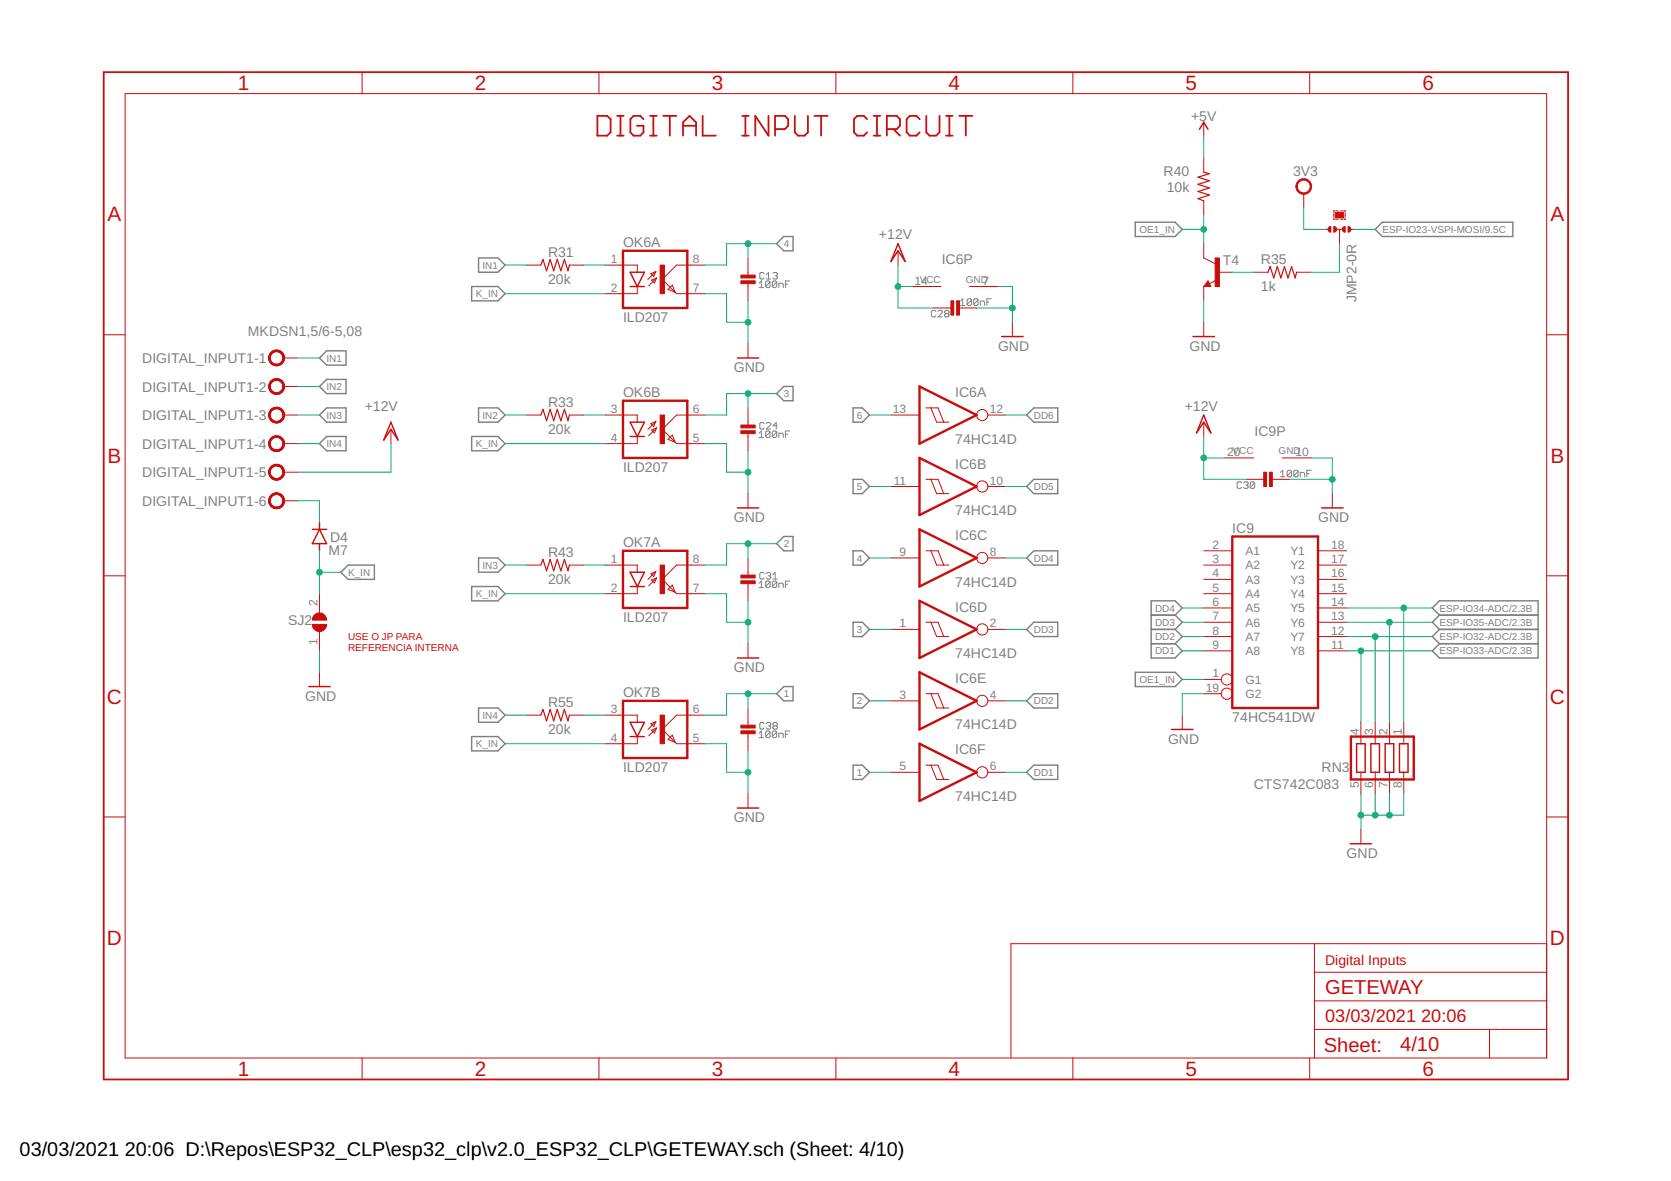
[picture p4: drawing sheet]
<svg xmlns="http://www.w3.org/2000/svg" width="297mm" height="210mm" viewBox="0 0 297 210" stroke-linecap="round" stroke-linejoin="round" font-family="sans-serif">
<g fill="none" stroke="#808080" stroke-width=".18">
<path d="M134.9 50.3l.4-.4v1.2M134.9 51.1h.8M135.8 48.6l-.2-.2h-.3l-.2 .2v.8l.2 .2h.3l.2-.2M136.2 49.6h.8M136.2 48.8l.4-.4v1.2M136.9 50.1v.8l-.2 .2h-.4l-.2-.2M136.9 50.1l-.2-.2h-.4l-.2 .2v.8M136.9 50.1l-.8 .8M137.4 48.6l.2-.2h.4l.2 .2-.2 .4M137.8 49h.2M138 49l.2 .2-.2 .4h-.4l-.2-.2M138.1 50.1v.8l-.2 .2h-.4l-.2-.2"/>
<path d="M138.1 50.1l-.2-.2h-.4l-.2 .2v.8M138.1 50.1l-.8 .8M138.5 51.1v-.8h.5l.2 .2v.6M139.6 50.5h.4M140.4 49.9h-.8v1.2M166.3 55.4l-.1-.2h-.4l-.2 .2v.7l.2 .2h.4l.1-.2M166.7 55.4l.2-.2h.4l.2 .2v.2l-.8 .7h.8M168.1 55.8l-.2-.2v-.2l.2-.2h.4l.2 .2v.2l-.2 .2M168.1 55.8l-.2 .1 .2 .4h.4l.2-.2v-.2l-.2-.1M168.1 55.8h.4M170.8 53.5l.3-.4v1.2M170.8 54.3h.7"/>
<path d="M172.7 53.3v.8l-.2 .2h-.4l-.2-.2M172.7 53.3l-.2-.2h-.4l-.2 .2v.8M172.7 53.3l-.8 .8M173.9 53.3v.8l-.2 .2h-.4l-.2-.2M173.9 53.3l-.2-.2h-.4l-.2 .2v.8M173.9 53.3l-.8 .8M174.3 54.3v-.8h.5l.2 .2v.6M175.4 53.7h.4M176.2 53.1h-.8v1.2M134.9 77l.4-.4v1.2M134.9 77.8h.8M135.8 75.3l-.2-.2h-.3l-.2 .2v.8l.2 .2h.3l.2-.2"/>
<path d="M136.2 75.3l.2-.2h.4l.2 .2v.2l-.8 .8h.8M136.9 76.8l-.2-.2h-.4l-.2 .2v.8M136.9 76.8v.8l-.2 .2h-.4l-.2-.2M136.9 76.8l-.8 .8M138.1 76.8l-.2-.2h-.4l-.2 .2v.8M138.1 76.8v.8l-.2 .2h-.4l-.2-.2M138.1 76.8l-.8 .8M138.2 75.7h-.8l.6-.6v1.2M138.5 77.8v-.8h.5l.2 .2v.6M139.6 77.2h.4M140.4 76.6h-.8v1.2M220.7 85.8l-.2-.2h-.4l-.2 .2v.8l.2 .2h.4l.2-.2"/>
<path d="M221.1 85.8l.2-.2h.4l.2 .2-.2 .4M221.5 86.2h.2M221.7 86.2l.2 .2-.2 .4h-.4l-.2-.2M223 85.8l-.2-.2h-.4l-.2 .2v.8M223 85.8v.8l-.2 .2h-.4l-.2-.2M223 85.8l-.8 .8M227.6 84l.4-.4v1.2M227.6 84.8h.8M229.6 83.8v.8l-.2 .2h-.4l-.2-.2M229.6 83.8l-.2-.2h-.4l-.2 .2v.8M229.6 83.8l-.8 .8M230.8 83.8v.8l-.2 .2h-.4l-.2-.2"/>
<path d="M230.8 83.8l-.2-.2h-.4l-.2 .2v.8M230.8 83.8l-.8 .8M231.1 84.8v-.8h.6l.2 .2v.6M232.3 84.2h.4M233.1 83.6h-.8v1.2M134.9 103.7l.4-.4v1.1M134.9 104.4h.8M135.8 101.9l-.2-.2h-.3l-.2 .2v.8l.2 .2h.3l.2-.2M136.2 101.9l.2-.2h.4l.2 .2v.3l-.2 .1M136.6 102.3h.2M136.8 102.3l.2 .2v.2l-.2 .2h-.4l-.2-.2M136.9 103.5l-.2-.2h-.4l-.2 .2v.7"/>
<path d="M136.9 103.5v.7l-.2 .2h-.4l-.2-.2M136.9 103.5l-.8 .7M137.4 102.9h.8M137.4 102.2l.4-.5v1.2M138.1 103.5l-.2-.2h-.4l-.2 .2v.7M138.1 103.5v.7l-.2 .2h-.4l-.2-.2M138.1 103.5l-.8 .7M138.5 104.4v-.7h.5l.2 .1v.6M139.6 103.8h.4M140.4 103.3h-.8v1.1M134.9 130.3l.4-.4v1.2M134.9 131.1h.8"/>
<path d="M135.8 128.6l-.2-.2h-.3l-.2 .2v.8l.2 .2h.3l.2-.2M136.2 128.6l.2-.2h.4l.2 .2-.2 .4M136.6 129h.2M136.8 129l.2 .2v.2l-.2 .2h-.4l-.2-.2M136.9 130.1l-.2-.2h-.4l-.2 .2v.8M136.9 130.1v.8l-.2 .2h-.4l-.2-.2M136.9 130.1l-.8 .8M137.6 129l-.2-.2 .2-.4h.4l.2 .2-.2 .4M137.6 129l-.2 .2 .2 .4h.4l.2-.2-.2-.4M137.6 129h.4M138.1 130.1l-.2-.2h-.4l-.2 .2v.8M138.1 130.1v.8l-.2 .2h-.4l-.2-.2"/>
<path d="M138.1 130.1l-.8 .8M138.5 131.1v-.8h.5l.2 .2v.6M139.6 130.5h.4M140.4 129.9h-.8v1.2"/>
</g>
<g fill="none" stroke="#808080" stroke-width=".25">
<path d="M201.8 39.5h7.1l1.3 1.3-1.3 1.2h-7.1zM83.8 50.9h4.7l1.3 1.3-1.3 1.3h-4.7zM85.1 45.8h3.4l1.3 1.3-1.3 1.3h-3.4zM139.3 42h1.7v2.6h-1.7l-1.3-1.3zM244.5 40.8l1.2-1.3h23.2v2.5h-23.2zM56.8 63.6l1.3-1.2h3.4v2.5h-3.4zM56.8 68.7l1.3-1.3h3.4v2.6h-3.4zM56.8 78.8l1.3-1.2h3.4v2.5h-3.4zM58.1 72.5h3.4v2.5h-3.4l-1.3-1.2zM83.8 77.6h4.7l1.3 1.2-1.3 1.3h-4.7zM85.1 72.5h3.4l1.3 1.3-1.3 1.2h-3.4zM138 70l1.3-1.3h1.7v2.5h-1.7z"/>
<path d="M151.6 72.5h1.7l1.3 1.3-1.3 1.2h-1.7zM182.5 73.8l1.3-1.3h4.2v2.5h-4.2zM85.1 99.2h3.4l1.3 1.2-1.3 1.3h-3.4zM138 96.6l1.3-1.2h1.7v2.5h-1.7zM151.6 85.2h1.7l1.3 1.3-1.3 1.2h-1.7zM151.6 97.9h1.7l1.3 1.3-1.3 1.2h-1.7zM182.5 86.5l1.3-1.3h4.2v2.5h-4.2zM182.5 99.2l1.3-1.3h4.2v2.5h-4.2zM61.9 100.4h4.6v2.6h-4.6l-1.3-1.3zM83.8 104.2h4.7l1.3 1.3-1.3 1.3h-4.7zM151.6 110.6h1.7l1.3 1.3-1.3 1.2h-1.7zM182.5 111.9l1.3-1.3h4.2v2.5h-4.2z"/>
<path d="M201.8 119.5h7.1l1.3 1.3-1.3 1.2h-7.1zM204.6 109.3h4.3M204.6 111.9h4.3M204.6 114.4h4.3M208.9 109.3l1.3-1.2-1.3-1.3h-4.3v10.1h4.3l1.3-1.2-1.3-1.3M208.9 109.3l1.3 1.3-1.3 1.3M208.9 111.9l1.3 1.2-1.3 1.3M255.9 109.3l-1.3-1.2 1.3-1.3h17.5v10.1h-17.5l-1.3-1.2 1.3-1.3M255.9 109.3h17.5M255.9 109.3l-1.3 1.3 1.3 1.3M255.9 111.9h17.5M255.9 111.9l-1.3 1.2 1.3 1.3"/>
<path d="M255.9 114.4h17.5M83.8 130.9h4.7l1.3 1.3-1.3 1.3h-4.7zM85.1 125.8h3.4l1.3 1.3-1.3 1.3h-3.4zM138 123.3l1.3-1.3h1.7v2.6h-1.7zM151.6 123.3h1.7l1.3 1.3-1.3 1.2h-1.7zM151.6 136h1.7l1.3 1.3-1.3 1.2h-1.7zM182.5 124.6l1.3-1.3h4.2v2.5h-4.2zM182.5 137.3l1.3-1.3h4.2v2.5h-4.2z"/>
</g>
<g fill="none" stroke="#c90d0c" stroke-width=".32">
<path d="M18.4 12.8h260.3v179.1h-260.3zM106.2 20.6h1.7l.6 .6v2.3l-.6 .6h-1.7zM109.7 24.1h1.2M109.7 20.6h1.2M110.3 20.6v3.5M114.4 21.2l-.6-.6h-1.2l-.5 .6v2.3l.5 .6h1.2l.6-.6v-1.1h-1.2M115.5 24.1h1.2M115.5 20.6h1.2M116.1 20.6v3.5M117.9 20.6h2.3M119.1 20.6v3.5M121.4 22.4h2.3"/>
<path d="M121.4 24.1v-2.3l1.2-1.2 1.1 1.2v2.3M124.9 20.6v3.5h2.4M131.9 24.1h1.2M131.9 20.6h1.2M132.5 20.6v3.5M136.6 20.6v3.5l-2.3-3.5v3.5M137.8 22.9h1.7l.6-.5v-1.2l-.6-.6h-1.7v3.5M141.3 20.6v2.9l.6 .6h1.1l.6-.6v-2.9M144.8 20.6h2.3M146 20.6v3.5M154.1 21.2l-.5-.6h-1.2l-.6 .6v2.3l.6 .6h1.2l.5-.6M155.3 24.1h1.2"/>
<path d="M155.3 20.6h1.2M155.9 20.6v3.5M157.6 22.9h1.8l.6-.5v-1.2l-.6-.6h-1.8v3.5M158.8 22.9l1.2 1.2M163.5 21.2l-.6-.6h-1.2l-.5 .6v2.3l.5 .6h1.2l.6-.6M164.7 20.6v2.9l.5 .6h1.2l.6-.6v-2.9M168.2 24.1h1.1M168.2 20.6h1.1M168.8 20.6v3.5M170.5 20.6h2.3M171.7 20.6v3.5"/>
</g>
<path d="M110.7 44.6h11.5v10.1h-11.5zM110.7 71.2h11.5v10.2h-11.5zM163.4 68.7l10.2 5.1-10.2 5zM110.7 97.9h11.5v10.2h-11.5zM163.4 81.4l10.2 5.1-10.2 5zM163.4 94.1l10.2 5.1-10.2 5zM219.1 95.4h15.2v30.4h-15.2zM163.4 106.8l10.2 5.1-10.2 5zM163.4 119.5l10.2 5.1-10.2 5zM110.7 124.6h11.5v10.1h-11.5zM163.4 132.2l10.2 5.1-10.2 5zM240.1 130.9h11.2v7.6h-11.2z" fill="none" stroke="#c90d0c" stroke-width=".42"/>
<g fill="none" stroke="#c90d0c" stroke-width=".18">
<path d="M22.2 16.6h252.7v171.4h-252.7zM64.4 12.8v3.8M106.5 12.8v3.8M148.6 12.8v3.8M190.7 12.8v3.8M232.8 12.8v3.8M214 21.7v2.6M214 28.1v2.5M214 35.7v2.5M231.8 34.4v2.6M237.1 38v.5M237.1 38.7v.3h.2"/>
<path d="M237.3 37.5h-.2v.2M237.6 39h.2M237.6 37.5h.2M238.4 39h.2M238.4 37.5h.2M238.9 37.5h.2v.2M239.1 38v.5M239.1 38.7v.3h-.2M18.4 59.5h3.8M93.6 47.1h2.5M101.2 47.1h2.6M107.6 47.1h5.7v1.3"/>
<path d="M113.3 50.9v1.3h-5.7M115.7 48.6l.9-.3-.4 .8zM115.8 49.8l.9-.4-.4 .9zM116.6 48.3l-1.4 1.4M116.7 49.4l-1.4 1.4M119.5 50.7l.5 1.2-1.3-.5zM125.3 47.1h-5l-2.6 2.6 2.6 2.5h5M133 45.8v3.3M133 50.2v3.3M159.6 44.6v2.5M162.2 50.9h5.1M166 54.7h3.3"/>
<path d="M170.3 54.7h3.3M172.3 50.9h5.1M180 57.3v2.5M214 43.3v2.5l2 1.1M214 50.9v2.6M214 57.3v2.5M214.7 49.9l.5 1h-1.2zM216.2 49.8l-1.2 .6M216.5 48.4h2.6M222.9 48.4h2.5M230.5 48.4h2.5M235.6 40.8h.7"/>
<path d="M237.6 40.8h1M238.1 40.8v2.5M239.9 40.8h.7M274.9 59.5h3.8M50.4 73.8h2.6M50.4 78.8h2.6M50.4 63.6h2.6M50.4 68.7h2.6M69.5 76.3v2.5M93.6 73.8h2.5M101.2 73.8h2.6M107.6 73.8h5.7v1.2"/>
<path d="M113.3 77.6v1.2h-5.7M115.7 75.3l.9-.4-.4 .9zM115.8 76.4l.9-.3-.4 .8zM116.6 74.9l-1.4 1.4M116.7 76.1l-1.4 1.3M119.5 77.3l.5 1.3-1.3-.5zM125.3 73.8h-5l-2.6 2.5 2.6 2.5h5M133 61.1v2.5M133 72.5v3.3M133 76.8v3.3M158.4 73.8h5M164.6 72.5h2.2l1 2.5"/>
<path d="M165.5 72.5l1 2.5h2.2M175.6 73.8h3.1M214 75v2.6M50.4 83.9h2.6M50.4 89h2.6M133 87.7v2.6M133 99.2v3.3M158.4 86.5h5M158.4 99.2h5M164.6 85.2h2.2l1 2.5M164.6 97.9h2.2l1 2.5M165.5 85.2l1 2.5h2.2"/>
<path d="M165.5 97.9l1 2.5h2.2M175.6 86.5h3.1M175.6 99.2h3.1M214 97.9h5.1M217.8 81.4h5.1M221.6 85.2h3.3M225.9 85.2h3.3M227.9 81.4h5.1M234.3 97.9h5.1M236.8 87.7v2.6M18.4 102.3h3.8M56.8 105.5v3.4"/>
<path d="M56.8 112.2v3.5M56.8 119.5v2.5M93.6 100.4h2.5M101.2 100.4h2.6M107.6 100.4h5.7v1.3M113.3 104.2v1.3h-5.7M115.7 102l.9-.4-.4 .9zM115.8 103.1l.9-.4-.4 .9zM116.6 101.6l-1.4 1.4M116.7 102.7l-1.4 1.4M119.5 104l.5 1.3-1.3-.5zM125.3 100.4h-5l-2.6 2.6 2.6 2.5h5"/>
<path d="M133 103.5v3.3M133 114.4v2.5M158.4 111.9h5M164.6 110.6h2.2l1 2.5M165.5 110.6l1 2.5h2.2M175.6 111.9h3.1M214 100.4h5.1M214 113.1h5.1M214 110.6h5.1M214 103h5.1M214 105.5h5.1M214 108.1h5.1"/>
<path d="M214 115.7h5.1M234.3 100.4h5.1M234.3 113.1h5.1M234.3 110.6h5.1M234.3 103h5.1M234.3 105.5h5.1M234.3 108.1h5.1M234.3 115.7h5.1M274.9 102.3h3.8M93.6 127.1h2.5M101.2 127.1h2.6M107.6 127.1h5.7v1.3"/>
<path d="M113.3 130.9v1.3h-5.7M115.7 128.6l.9-.4-.4 .9zM115.8 129.8l.9-.4-.4 .9zM116.6 128.2l-1.4 1.4M116.7 129.4l-1.4 1.4M119.5 130.7l.5 1.2-1.3-.5zM125.3 127.1h-5l-2.6 2.5 2.6 2.6h5M133 125.8v3.3M133 130.2v3.3M158.4 124.6h5M158.4 137.3h5M164.6 123.3h2.2l1 2.5"/>
<path d="M164.6 136h2.2l1 2.5M165.5 123.3l1 2.5h2.2M165.5 136l1 2.5h2.2M175.6 124.6h3.1M175.6 137.3h3.1M210.2 127.1v2.5M214 123.3h3.1M214 120.8h3.1M241.9 128.4v3.8M241.9 137.3v3.8M244.5 128.4v3.8M244.5 137.3v3.8"/>
<path d="M247 128.4v3.8M247 137.3v3.8M249.5 128.4v3.8M249.5 137.3v3.8M18.4 145.2h3.8M133 141.1v2.5M241.9 147.4v2.6M274.9 145.2h3.8M233.7 167.7v20.3M233.7 177.9h41.2M233.7 172.8h41.2M274.9 167.7h-95.2v20.3"/>
<path d="M64.4 188v3.9M106.5 188v3.9M148.6 188v3.9M190.7 188v3.9M232.8 188v3.9M233.7 183h41.2M264.8 183v5"/>
<circle cx="174.6" cy="73.8" r=".99"/>
<circle cx="174.6" cy="99.2" r=".99"/>
<circle cx="174.6" cy="86.5" r=".99"/>
<circle cx="174.6" cy="111.9" r=".99"/>
<circle cx="174.6" cy="124.6" r=".99"/>
<circle cx="174.6" cy="137.3" r=".99"/>
<circle cx="218.1" cy="123.3" r=".99"/>
<circle cx="218.1" cy="120.8" r=".99"/>
</g>
<g fill="none" stroke="#c90d0c" stroke-width=".25">
<path d="M213.2 23l.8-1.3 .7 1.3M112 48.4h2.6l-1.3 2.5zM112 50.9h2.6M159.6 43.3l1.3 3.2-1.3-1.9-1.2 1.9zM178.1 59.8h3.8M212.1 59.8h3.8M214.7 50.4l-.1 .3h.4l-.3-.5-.5 .6h.8M69.5 75l1.3 3.2-1.3-1.9-1.3 1.9zM112 75h2.6l-1.3 2.6zM112 77.6h2.6M131.1 63.6h3.8M214 73.8l1.2 3.1-1.2-1.9-1.3 1.9z"/>
<path d="M55.5 94.1h2.6M56.8 94.1l1.3 2.5h-2.6zM56.8 92.8v1.3M56.8 96.6v1.3M131.1 90.3h3.8M234.9 90.3h3.8M112 101.7h2.6l-1.3 2.5zM112 104.2h2.6M131.1 116.9h3.8M54.9 122h3.8M112 128.4h2.6l-1.3 2.5zM112 130.9h2.6"/>
<path d="M208.3 129.6h3.8M241.2 132.2h1.5v5.1h-1.5zM243.7 132.2h1.5v5.1h-1.5zM246.2 132.2h1.6v5.1h-1.6zM248.8 132.2h1.5v5.1h-1.5zM131.1 143.6h3.8M240 150h3.8"/>
</g>
<g fill="#c90d0c" stroke="#c90d0c" stroke-width=".18">
<path d="M216 45.8h.8v5.1h-.8z"/>
<path d="M117.3 47.1h.8v5.1h-.8z"/>
<path d="M117.3 73.8h.8v5h-.8z"/>
<path d="M131.7 48.9h2.5v.5h-2.5z"/>
<path d="M131.7 49.9h2.5v.5h-2.5z"/>
<path d="M131.7 75.5h2.5v.6h-2.5z"/>
<path d="M131.7 76.6h2.5v.5h-2.5z"/>
<path d="M169 53.5h.5v2.5h-.5z"/>
<path d="M170.1 53.5h.5v2.5h-.5z"/>
<path d="M224.6 83.9h.5v2.6h-.5z"/>
<path d="M225.7 83.9h.5v2.6h-.5z"/>
<path d="M117.3 100.4h.8v5.1h-.8z"/>
<path d="M117.3 127.1h.8v5.1h-.8z"/>
<path d="M131.7 102.2h2.5v.5h-2.5z"/>
<path d="M131.7 103.2h2.5v.5h-2.5z"/>
<path d="M131.7 128.9h2.5v.5h-2.5z"/>
<path d="M131.7 129.9h2.5v.5h-2.5z"/>
<path d="M237.3 37.7h1.6v1h-1.6z"/>
</g>
<path d="M214 30.6l1 .3-2 .6 2 .6-2 .7 2 .6-2 .6 2 .7-2 .6 1 .4M96.1 47.1l.4-1 .7 2 .6-2 .6 2 .7-2 .6 2 .6-2 .7 2 .2-1M225.4 48.4l.4-1 .6 2 .7-2 .6 2 .6-2 .7 2 .6-2 .6 2 .3-1M96.1 73.8l.4-1.1 .7 2.1 .6-2.1 .6 2.1 .7-2.1 .6 2.1 .6-2.1 .7 2.1 .2-1M96.1 100.4l.4-1 .7 2.1 .6-2.1 .6 2.1 .7-2.1 .6 2.1 .6-2.1 .7 2.1 .2-1.1M96.1 127.1l.4-1 .7 2 .6-2 .6 2 .7-2 .6 2 .6-2 .7 2 .2-1" fill="none" stroke="#c90d0c" stroke-width=".21"/>
<g fill="#c90d0c" stroke="#c90d0c" stroke-width=".18">
<path d="M48.2 62.7a1.4 1.4 0 0 1 2.2 .2 1.4 1.4 0 0 1-.8 2.1 1.4 1.4 0 0 1-1.8-1.4h.2a1.14 1.14 0 0 1 1.7-.9 1.14 1.14 0 0 1 .2 1.9 1.14 1.14 0 0 1-1.9-.7v-.3h-.2v-.3z" fill-rule="evenodd"/>
<path d="M48.2 62.7a1.4 1.4 0 0 1 2.2 .2 1.4 1.4 0 0 1-.8 2.1 1.4 1.4 0 0 1-1.8-1.4h.2a1.14 1.14 0 0 1 1.7-.9 1.14 1.14 0 0 1 .2 1.9 1.14 1.14 0 0 1-1.9-.7v-.3h-.2v-.3z" fill-rule="evenodd"/>
<path d="M48.2 62.7a1.4 1.4 0 0 1 2.2 .2 1.4 1.4 0 0 1-.8 2.1 1.4 1.4 0 0 1-1.8-1.4h.2a1.14 1.14 0 0 1 1.7-.9 1.14 1.14 0 0 1 .2 1.9 1.14 1.14 0 0 1-1.9-.7v-.3h-.2v-.3z" fill-rule="evenodd"/>
<path d="M48.2 67.7a1.4 1.4 0 0 1 2.2 .3 1.4 1.4 0 0 1-.9 2 1.4 1.4 0 0 1-1.7-1.3h.2a1.14 1.14 0 0 1 1.7-1 1.14 1.14 0 0 1 .1 2 1.14 1.14 0 0 1-1.8-.7v-.3h-.2z" fill-rule="evenodd"/>
<path d="M48.2 67.7a1.4 1.4 0 0 1 2.2 .3 1.4 1.4 0 0 1-.9 2 1.4 1.4 0 0 1-1.7-1.3h.2a1.14 1.14 0 0 1 1.7-1 1.14 1.14 0 0 1 .1 2 1.14 1.14 0 0 1-1.8-.7v-.3h-.2z" fill-rule="evenodd"/>
<path d="M48.2 67.7a1.4 1.4 0 0 1 2.2 .3 1.4 1.4 0 0 1-.9 2 1.4 1.4 0 0 1-1.7-1.3h.2a1.14 1.14 0 0 1 1.7-1 1.14 1.14 0 0 1 .1 2 1.14 1.14 0 0 1-1.8-.7v-.3h-.2z" fill-rule="evenodd"/>
<path d="M48.2 72.8a1.4 1.4 0 0 1 2.2 .3 1.4 1.4 0 0 1-.9 2 1.4 1.4 0 0 1-1.7-1.3h.2a1.14 1.14 0 0 1 1.7-1 1.14 1.14 0 0 1 .1 2 1.14 1.14 0 0 1-1.8-.7v-.3h-.2z" fill-rule="evenodd"/>
<path d="M48.2 72.8a1.4 1.4 0 0 1 2.2 .3 1.4 1.4 0 0 1-.9 2 1.4 1.4 0 0 1-1.7-1.3h.2a1.14 1.14 0 0 1 1.7-1 1.14 1.14 0 0 1 .1 2 1.14 1.14 0 0 1-1.8-.7v-.3h-.2z" fill-rule="evenodd"/>
<path d="M48.2 72.8a1.4 1.4 0 0 1 2.2 .3 1.4 1.4 0 0 1-.9 2 1.4 1.4 0 0 1-1.7-1.3h.2a1.14 1.14 0 0 1 1.7-1 1.14 1.14 0 0 1 .1 2 1.14 1.14 0 0 1-1.8-.7v-.3h-.2z" fill-rule="evenodd"/>
<path d="M48.2 77.9a1.4 1.4 0 0 1 2.2 .2 1.4 1.4 0 0 1-.9 2.1 1.4 1.4 0 0 1-1.7-1.4h.2a1.14 1.14 0 0 1 1.7-.9 1.14 1.14 0 0 1 .1 1.9 1.14 1.14 0 0 1-1.8-.7v-.3h-.2z" fill-rule="evenodd"/>
<path d="M48.2 77.9a1.4 1.4 0 0 1 2.2 .2 1.4 1.4 0 0 1-.9 2.1 1.4 1.4 0 0 1-1.7-1.4h.2a1.14 1.14 0 0 1 1.7-.9 1.14 1.14 0 0 1 .1 1.9 1.14 1.14 0 0 1-1.8-.7v-.3h-.2z" fill-rule="evenodd"/>
<path d="M48.2 77.9a1.4 1.4 0 0 1 2.2 .2 1.4 1.4 0 0 1-.9 2.1 1.4 1.4 0 0 1-1.7-1.4h.2a1.14 1.14 0 0 1 1.7-.9 1.14 1.14 0 0 1 .1 1.9 1.14 1.14 0 0 1-1.8-.7v-.3h-.2z" fill-rule="evenodd"/>
<path d="M48.2 83a1.4 1.4 0 0 1 2.2 .2 1.4 1.4 0 0 1-.9 2.1 1.4 1.4 0 0 1-1.7-1.4h.2a1.14 1.14 0 0 1 1.7-.9 1.14 1.14 0 0 1 .1 1.9 1.14 1.14 0 0 1-1.8-.7v-.3h-.2z" fill-rule="evenodd"/>
<path d="M48.2 83a1.4 1.4 0 0 1 2.2 .2 1.4 1.4 0 0 1-.9 2.1 1.4 1.4 0 0 1-1.7-1.4h.2a1.14 1.14 0 0 1 1.7-.9 1.14 1.14 0 0 1 .1 1.9 1.14 1.14 0 0 1-1.8-.7v-.3h-.2z" fill-rule="evenodd"/>
<path d="M48.2 83a1.4 1.4 0 0 1 2.2 .2 1.4 1.4 0 0 1-.9 2.1 1.4 1.4 0 0 1-1.7-1.4h.2a1.14 1.14 0 0 1 1.7-.9 1.14 1.14 0 0 1 .1 1.9 1.14 1.14 0 0 1-1.8-.7v-.3h-.2z" fill-rule="evenodd"/>
<path d="M48.2 88.1a1.4 1.4 0 0 1 2.2 .2 1.4 1.4 0 0 1-.9 2.1 1.4 1.4 0 0 1-1.7-1.4h.2a1.14 1.14 0 0 1 1.7-.9 1.14 1.14 0 0 1 .2 1.9 1.14 1.14 0 0 1-1.9-.7v-.3h-.2l.1-.7z" fill-rule="evenodd"/>
<path d="M48.2 88.1a1.4 1.4 0 0 1 2.2 .2 1.4 1.4 0 0 1-.9 2.1 1.4 1.4 0 0 1-1.7-1.4h.2a1.14 1.14 0 0 1 1.7-.9 1.14 1.14 0 0 1 .2 1.9 1.14 1.14 0 0 1-1.9-.7v-.3h-.2l.1-.7z" fill-rule="evenodd"/>
<path d="M48.2 88.1a1.4 1.4 0 0 1 2.2 .2 1.4 1.4 0 0 1-.9 2.1 1.4 1.4 0 0 1-1.7-1.4h.2a1.14 1.14 0 0 1 1.7-.9 1.14 1.14 0 0 1 .2 1.9 1.14 1.14 0 0 1-1.9-.7v-.3h-.2l.1-.7z" fill-rule="evenodd"/>
<path d="M230.7 32.2a1.4 1.4 0 0 1 2.3 .2 1.4 1.4 0 0 1-.9 2.1 1.4 1.4 0 0 1-1.7-1.4h.2a1.15 1.15 0 0 1 1.6-1 1.15 1.15 0 0 1 .3 1.9 1.15 1.15 0 0 1-1.8-.6l-.1-.3h-.2l.1-.6z" fill-rule="evenodd"/>
<path d="M239.6 40.3a.51 .51 0 0 1 .6 .5 .51 .51 0 0 1-.6 .5z" fill-rule="evenodd"/>
<path d="M237.1 40.3a.51 .51 0 0 1 .5 .5 .51 .51 0 0 1-.5 .5z" fill-rule="evenodd"/>
<path d="M238.7 40.4l.4-.1v1l-.2-.1-.3-.3z" fill-rule="evenodd"/>
<path d="M236.2 40.4l.4-.1v1l-.3-.1-.2-.3z" fill-rule="evenodd"/>
<path d="M55.9 109.3a1.26 1.26 0 0 1 1.4-.3 1.26 1.26 0 0 1 .8 1.2h-2.6l.1-.4z" fill-rule="evenodd"/>
<path d="M55.5 111h2.6a1.27 1.27 0 0 1-1.3 1.2 1.27 1.27 0 0 1-1.3-1.2z" fill-rule="evenodd"/>
</g>
<g fill="none" stroke="#0dab76" stroke-width=".18">
<path d="M214 24.3v3.8M214 38.2v5.1M231.8 37v3.8h3.8M89.8 52.2h17.8M89.8 47.1h3.8M103.8 47.1h3.8M125.3 52.2h3.9v5.1h3.8M133 43.3v2.5M133 53.5v7.6M138 43.3h-8.8v3.8h-3.9M159.6 50.9h2.6M159.6 47.1v7.6h6.4"/>
<path d="M173.6 54.7h6.4M177.4 50.9h2.6v6.4M210.2 40.8h3.8M214 53.5v3.8M219.1 48.4h3.8M238.1 43.3v5.1h-5.1M240.6 40.8h3.9M53 78.8h3.8M53 73.8h3.8M53 63.6h3.8M53 68.7h3.8M69.5 78.8v5.1h-16.5"/>
<path d="M89.8 78.8h17.8M89.8 73.8h3.8M103.8 73.8h3.8M125.3 78.8h3.9v5.1h3.8M133 70v2.5M138 70h-8.8v3.8h-3.9M154.6 73.8h3.8M178.7 73.8h3.8M214 77.6v7.6h7.6M53 89h3.8v3.8M56.8 97.9v7.6M133 80.1v7.6"/>
<path d="M133 96.6v2.6M138 96.6h-8.8v3.8h-3.9M154.6 86.5h3.8M154.6 99.2h3.8M178.7 86.5h3.8M178.7 99.2h3.8M214 81.4h3.8M229.2 85.2h7.6M233 81.4h3.8v6.3M56.8 115.7v3.8M56.8 101.7h3.8M89.8 105.5h17.8"/>
<path d="M89.8 100.4h3.8M103.8 100.4h3.8M125.3 105.5h3.9v5.1h3.8M133 106.8v7.6M154.6 111.9h3.8M178.7 111.9h3.8M210.2 110.6h3.8M210.2 108.1h3.8M210.2 113.1h3.8M210.2 115.7h3.8M239.4 110.6h15.2M239.4 108.1h15.2"/>
<path d="M239.4 113.1h15.2M239.4 115.7h15.2M241.9 115.7v12.7M244.5 113.1v15.3M247 110.6v17.8M249.5 108.1v20.3M89.8 132.2h17.8M89.8 127.1h3.8M103.8 127.1h3.8M125.3 132.2h3.9v5.1h3.8M133 123.3v2.5M133 133.5v7.6"/>
<path d="M138 123.3h-8.8v3.8h-3.9M154.6 137.3h3.8M154.6 124.6h3.8M178.7 137.3h3.8M178.7 124.6h3.8M210.2 120.8h3.8M214 123.3h-3.8v3.8M241.9 141.1v6.3M244.5 141.1v3.8M247 141.1v3.8M249.5 141.1v3.8h-7.6"/>
</g>
<g fill="#0dab76" stroke="#0dab76" stroke-width=".18">
<circle cx="247" cy="144.9" r=".51"/>
<circle cx="244.5" cy="144.9" r=".51"/>
<circle cx="241.9" cy="144.9" r=".51"/>
<circle cx="236.8" cy="85.2" r=".51"/>
<circle cx="180" cy="54.7" r=".51"/>
<circle cx="133" cy="57.3" r=".51"/>
<circle cx="133" cy="83.9" r=".51"/>
<circle cx="133" cy="110.6" r=".51"/>
<circle cx="133" cy="137.3" r=".51"/>
<circle cx="214" cy="81.4" r=".51"/>
<circle cx="159.6" cy="50.9" r=".51"/>
<circle cx="249.5" cy="108.1" r=".51"/>
<circle cx="247" cy="110.6" r=".51"/>
<circle cx="244.5" cy="113.1" r=".51"/>
<circle cx="241.9" cy="115.7" r=".51"/>
<circle cx="133" cy="43.3" r=".51"/>
<circle cx="133" cy="70" r=".51"/>
<circle cx="133" cy="96.6" r=".51"/>
<circle cx="133" cy="123.3" r=".51"/>
<circle cx="214" cy="40.8" r=".51"/>
<circle cx="56.8" cy="101.7" r=".51"/>
</g>
<g font-size="3.7" fill="#c90d0c">
<text x="42.3" y="16">1</text>
<text x="84.4" y="16">2</text>
<text x="126.5" y="16">3</text>
<text x="168.6" y="16">4</text>
<text x="210.7" y="16">5</text>
<text x="252.9" y="16">6</text>
<text x="19.1" y="39.4">A</text>
<text x="275.6" y="39.4">A</text>
<text x="19.1" y="82.2">B</text>
<text x="275.6" y="82.2">B</text>
<text x="19" y="125.1">C</text>
<text x="275.5" y="125.1">C</text>
<text x="19" y="167.9">D</text>
<text x="275.5" y="167.9">D</text>
<text x="42.3" y="191.2">1</text>
<text x="84.4" y="191.2">2</text>
<text x="126.5" y="191.2">3</text>
<text x="168.6" y="191.2">4</text>
<text x="210.7" y="191.2">5</text>
<text x="252.9" y="191.2">6</text>
</g>
<g font-size="3.6" fill="#c90d0c">
<text x="235.6" y="176.6">GETEWAY</text>
<text x="235.3" y="186.9">Sheet:</text>
<text x="248.9" y="186.8">4/10</text>
</g>
<g font-size="3.5">
<text x="3.5" y="205.4">03/03/2021</text>
<text x="22.2" y="205.4">20:06 D:\Repos\ESP32_CLP\esp32_clp\v2.0_ESP32_CLP\GETEWAY.sch (Sheet: 4/10)</text>
</g>
<g font-size="3.2" fill="#c90d0c">
<text x="235.6" y="181.7">03/03/2021</text>
<text x="252.6" y="181.7">20:06</text>
</g>
<g font-size="2.5" fill="#808080">
<text x="211.7" y="21.5">+5V</text>
<text x="206.8" y="31.3">R40</text>
<text x="207.4" y="34.2">10k</text>
<text x="229.9" y="31.2">3V3</text>
<text x="97.4" y="45.6">R31</text>
<text x="110.7" y="43.9">OK6A</text>
<text x="156.2" y="42.5">+12V</text>
<text x="167.4" y="47">IC6P</text>
<text x="217.4" y="47.1">T4</text>
<text x="224.1" y="46.9">R35</text>
<text x="97.4" y="50.4">20k</text>
<text x="224.1" y="51.7">1k</text>
<text x="241.2" y="53.7" transform="rotate(-90 241.2 53.7)">JMP2-0R</text>
<text x="44.1" y="59.7">MKDSN1,5/6-5,08</text>
<text x="110.7" y="57.3">ILD207</text>
<text x="25.3" y="64.5">DIGITAL_INPUT1-1</text>
<text x="177.4" y="62.3">GND</text>
<text x="211.4" y="62.3">GND</text>
<text x="25.3" y="69.6">DIGITAL_INPUT1-2</text>
<text x="110.7" y="70.6">OK6B</text>
<text x="130.4" y="66.2">GND</text>
<text x="169.8" y="70.6">IC6A</text>
<text x="25.3" y="74.7">DIGITAL_INPUT1-3</text>
<text x="64.8" y="73">+12V</text>
<text x="97.4" y="77.1">20k</text>
<text x="97.4" y="72.3">R33</text>
<text x="210.6" y="73">+12V</text>
<text x="223" y="77.5">IC9P</text>
<text x="25.3" y="79.7">DIGITAL_INPUT1-4</text>
<text x="110.7" y="83.9">ILD207</text>
<text x="169.8" y="78.9">74HC14D</text>
<text x="169.8" y="83.3">IC6B</text>
<text x="25.3" y="84.8">DIGITAL_INPUT1-5</text>
<text x="25.3" y="89.9">DIGITAL_INPUT1-6</text>
<text x="130.4" y="92.8">GND</text>
<text x="169.8" y="91.6">74HC14D</text>
<text x="169.8" y="96">IC6C</text>
<text x="219.1" y="94.7">IC9</text>
<text x="234.3" y="92.8">GND</text>
<text x="58.4" y="98.6">M7</text>
<text x="58.7" y="96.4">D4</text>
<text x="97.4" y="98.9">R43</text>
<text x="110.7" y="97.3">OK7A</text>
<text x="97.4" y="103.7">20k</text>
<text x="169.8" y="104.2">74HC14D</text>
<text x="51.2" y="111.1">SJ2</text>
<text x="110.7" y="110.6">ILD207</text>
<text x="169.8" y="108.7">IC6D</text>
<text x="130.4" y="119.5">GND</text>
<text x="169.8" y="116.9">74HC14D</text>
<text x="54.2" y="124.6">GND</text>
<text x="97.4" y="125.6">R55</text>
<text x="110.7" y="123.9">OK7B</text>
<text x="169.8" y="121.4">IC6E</text>
<text x="97.4" y="130.4">20k</text>
<text x="169.8" y="129.6">74HC14D</text>
<text x="219.1" y="128.4">74HC541DW</text>
<text x="110.7" y="137.3">ILD207</text>
<text x="169.8" y="134.1">IC6F</text>
<text x="207.6" y="132.2">GND</text>
<text x="234.9" y="137.3">RN3</text>
<text x="169.8" y="142.3">74HC14D</text>
<text x="222.9" y="140.3">CTS742C083</text>
<text x="130.4" y="146.1">GND</text>
<text x="239.4" y="152.5">GND</text>
</g>
<text font-size="2.5" fill="#c90d0c" x="235.6" y="171.5">Digital Inputs</text>
<g font-size="2.1" fill="#808080">
<text x="108.6" y="46.8">1</text>
<text x="123.2" y="46.8">8</text>
<text x="108.6" y="51.8">2</text>
<text x="123.2" y="51.8">7</text>
<text x="162.5" y="50.6">14</text>
<text x="174.7" y="50.6">7</text>
<text x="108.6" y="73.4">3</text>
<text x="123.2" y="73.4">6</text>
<text x="158.7" y="73.4">13</text>
<text x="175.9" y="73.4">12</text>
<text x="108.6" y="78.5">4</text>
<text x="123.2" y="78.5">5</text>
<text x="218.2" y="81">20</text>
<text x="230.3" y="81">10</text>
<text x="158.9" y="86.1">11</text>
<text x="175.9" y="86.1">10</text>
<text x="108.6" y="100.1">1</text>
<text x="123.2" y="100.1">8</text>
<text x="159.9" y="98.8">9</text>
<text x="175.9" y="98.8">8</text>
<text x="215.5" y="97.5">2</text>
<text x="215.5" y="100.1">3</text>
<text x="221.4" y="98.7">A1</text>
<text x="221.4" y="101.2">A2</text>
<text x="229.4" y="101.2">Y2</text>
<text x="229.4" y="98.7">Y1</text>
<text x="236.6" y="100.1">17</text>
<text x="236.6" y="97.5">18</text>
<text x="56.4" y="107.7" transform="rotate(-90 56.4 107.7)">2</text>
<text x="108.6" y="105.2">2</text>
<text x="123.2" y="105.2">7</text>
<text x="215.5" y="102.6">4</text>
<text x="215.5" y="105.2">5</text>
<text x="215.5" y="107.7">6</text>
<text x="221.4" y="103.7">A3</text>
<text x="221.4" y="106.3">A4</text>
<text x="229.4" y="106.3">Y4</text>
<text x="229.4" y="103.7">Y3</text>
<text x="236.6" y="107.7">14</text>
<text x="236.6" y="105.2">15</text>
<text x="236.6" y="102.6">16</text>
<text x="159.9" y="111.5">1</text>
<text x="175.9" y="111.5">2</text>
<text x="215.5" y="110.2">7</text>
<text x="215.5" y="112.8">8</text>
<text x="221.4" y="108.8">A5</text>
<text x="221.4" y="111.4">A6</text>
<text x="221.4" y="113.9">A7</text>
<text x="229.4" y="113.9">Y7</text>
<text x="229.4" y="111.4">Y6</text>
<text x="229.4" y="108.8">Y5</text>
<text x="236.6" y="112.8">12</text>
<text x="236.6" y="110.2">13</text>
<text x="56.4" y="114.7" transform="rotate(-90 56.4 114.7)">1</text>
<text x="215.5" y="115.3">9</text>
<text x="221.4" y="116.4">A8</text>
<text x="229.4" y="116.4">Y8</text>
<text x="236.6" y="115.3">11</text>
<text x="159.9" y="124.2">3</text>
<text x="175.9" y="124.2">4</text>
<text x="214.4" y="122.9">19</text>
<text x="215.5" y="120.4">1</text>
<text x="221.4" y="121.5">G1</text>
<text x="221.4" y="124.1">G2</text>
<text x="108.6" y="126.7">3</text>
<text x="108.6" y="131.8">4</text>
<text x="123.2" y="131.8">5</text>
<text x="123.2" y="126.7">6</text>
<text x="241.6" y="130.6" transform="rotate(-90 241.6 130.6)">4</text>
<text x="244.1" y="130.6" transform="rotate(-90 244.1 130.6)">3</text>
<text x="246.6" y="130.6" transform="rotate(-90 246.6 130.6)">2</text>
<text x="249.2" y="130.6" transform="rotate(-90 249.2 130.6)">1</text>
<text x="159.9" y="136.9">5</text>
<text x="175.9" y="136.9">6</text>
<text x="241.6" y="140.1" transform="rotate(-90 241.6 140.1)">5</text>
<text x="244.1" y="140.1" transform="rotate(-90 244.1 140.1)">6</text>
<text x="246.6" y="140.1" transform="rotate(-90 246.6 140.1)">7</text>
<text x="249.2" y="140.1" transform="rotate(-90 249.2 140.1)">8</text>
</g>
<g font-size="1.8" fill="#808080">
<text x="202.6" y="41.4">OE1_IN</text>
<text x="245.7" y="41.4">ESP-IO23-VSPI-MOSI/9.5C</text>
<text x="85.8" y="47.7">IN1</text>
<text x="139.3" y="43.9">4</text>
<text x="84.6" y="52.8">K_IN</text>
<text x="163.5" y="50.3">VCC</text>
<text x="171.7" y="50.3">GND</text>
<text x="58.1" y="64.3">IN1</text>
<text x="58.1" y="69.3">IN2</text>
<text x="139.3" y="70.6">3</text>
<text x="58.1" y="74.4">IN3</text>
<text x="85.8" y="74.4">IN2</text>
<text x="152.3" y="74.4">6</text>
<text x="183.8" y="74.4">DD6</text>
<text x="58.1" y="79.5">IN4</text>
<text x="84.6" y="79.5">K_IN</text>
<text x="219.1" y="80.8">VCC</text>
<text x="227.3" y="80.8">GND</text>
<text x="152.3" y="87.1">5</text>
<text x="183.8" y="87.1">DD5</text>
<text x="85.8" y="101.1">IN3</text>
<text x="139.3" y="97.3">2</text>
<text x="152.3" y="99.8">4</text>
<text x="183.8" y="99.8">DD4</text>
<text x="61.9" y="102.3">K_IN</text>
<text x="84.6" y="106.2">K_IN</text>
<text x="152.3" y="112.5">3</text>
<text x="183.8" y="112.5">DD3</text>
<text x="205.3" y="108.7">DD4</text>
<text x="205.3" y="111.2">DD3</text>
<text x="205.3" y="113.8">DD2</text>
<text x="255.9" y="108.7">ESP-IO34-ADC/2.3B</text>
<text x="255.9" y="111.2">ESP-IO35-ADC/2.3B</text>
<text x="255.9" y="113.8">ESP-IO32-ADC/2.3B</text>
<text x="205.3" y="116.3">DD1</text>
<text x="255.9" y="116.3">ESP-IO33-ADC/2.3B</text>
<text x="139.3" y="123.9">1</text>
<text x="152.3" y="125.2">2</text>
<text x="183.8" y="125.2">DD2</text>
<text x="202.6" y="121.4">OE1_IN</text>
<text x="85.8" y="127.7">IN4</text>
<text x="84.6" y="132.8">K_IN</text>
<text x="152.3" y="137.9">1</text>
<text x="183.8" y="137.9">DD1</text>
</g>
<g font-size="1.8" fill="#c90d0c">
<text x="61.9" y="113.8">USE O JP PARA</text>
<text x="61.9" y="115.7">REFERENCIA INTERNA</text>
</g>
</svg>
